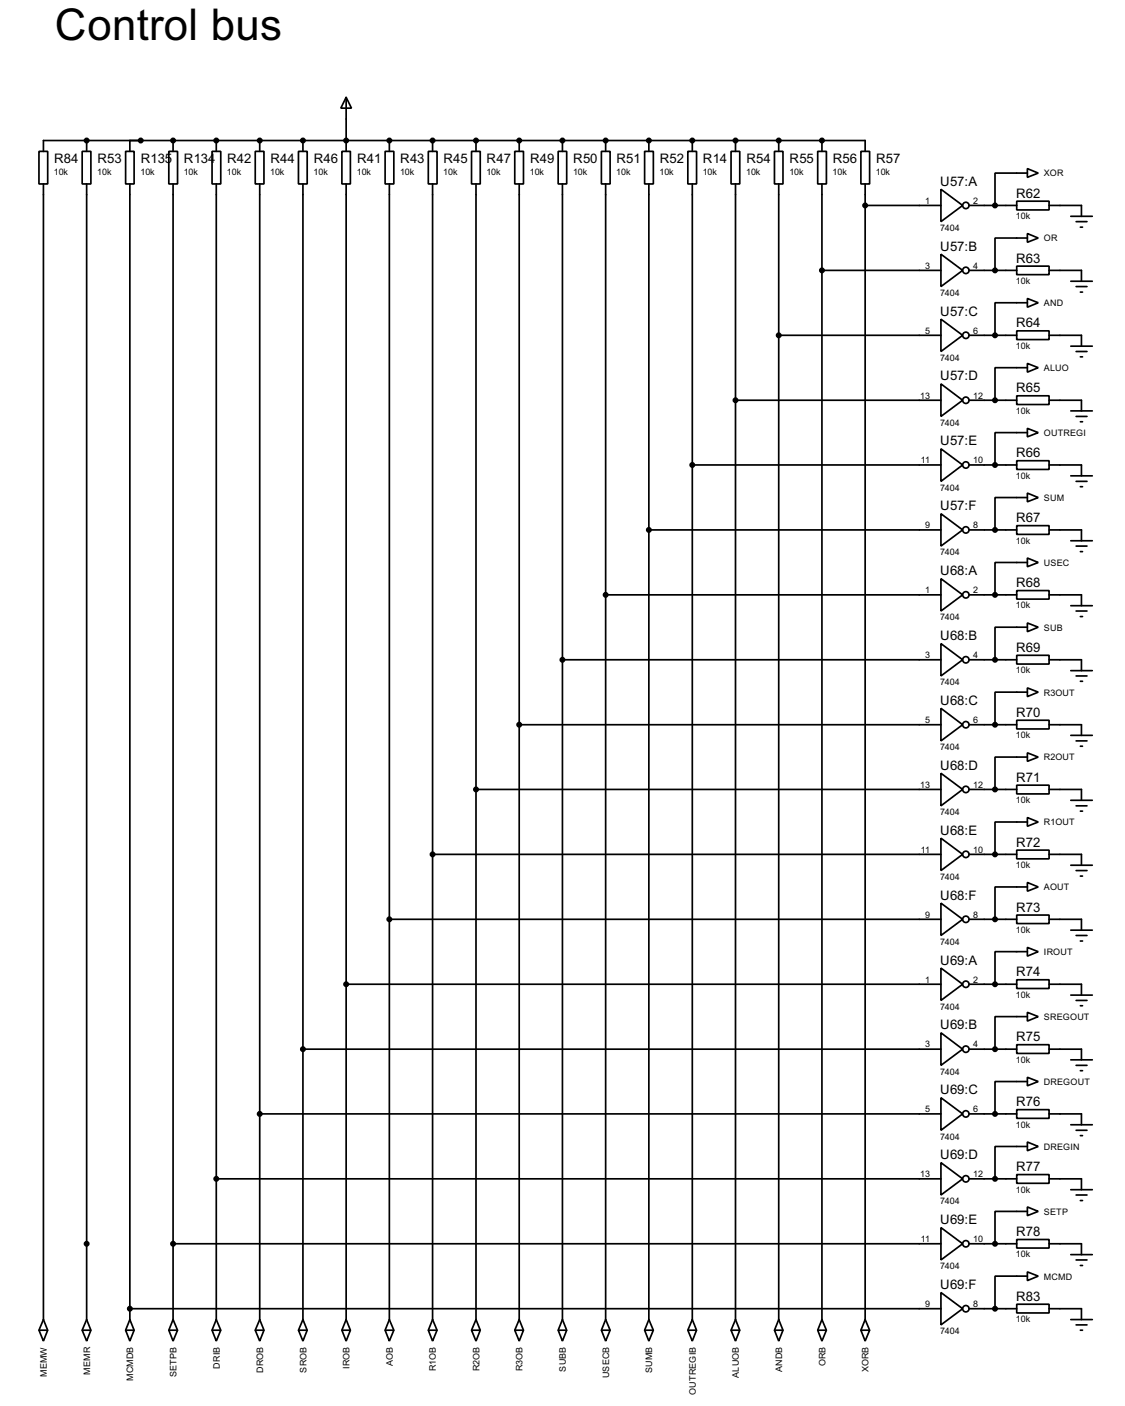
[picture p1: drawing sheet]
<svg xmlns="http://www.w3.org/2000/svg" width="264mm" height="330mm" viewBox="0 0 264 330" stroke-linecap="round" stroke-linejoin="round" font-family="sans-serif">
<g fill="none" stroke="#000" stroke-width=".4">
<path d="M9.2 35.6h2v7.6h-2zM10.2 35.6v-2.6h193v2.6M19.3 35.6h2.1v7.6h-2.1zM20.4 33v2.6M29.5 35.6h2v7.6h-2zM30.5 33v2.6M39.7 35.6h2v7.6h-2zM40.7 33v2.6M49.8 35.6h2.1v7.6h-2.1zM50.8 33v2.6M60 35.6h2v7.6h-2zM61 33v2.6"/>
<path d="M70.1 35.6h2.1v7.6h-2.1zM71.2 33v2.6M80.3 35.6h2v7.6h-2zM81.3 22.9l1.3 2.5h-2.5zM81.3 22.9v12.7M90.5 35.6h2v7.6h-2zM91.5 33v2.6M100.6 35.6h2.1v7.6h-2.1zM101.6 33v2.6M110.8 35.6h2v7.6h-2zM111.8 33v2.6M120.9 35.6h2.1v7.6h-2.1z"/>
<path d="M122 33v2.6M131.1 35.6h2v7.6h-2zM132.1 33v2.6M141.3 35.6h2v7.6h-2zM142.3 33v2.6M151.4 35.6h2.1v7.6h-2.1zM152.4 33v2.6M161.6 35.6h2v7.6h-2zM162.6 33v2.6M171.7 35.6h2.1v7.6h-2.1zM172.8 33v2.6M181.9 35.6h2v7.6h-2z"/>
<path d="M182.9 33v2.6M192.1 35.6h2v7.6h-2zM193.1 33v2.6M202.2 35.6h2.1v7.6h-2.1zM241.3 39.6l2.6 1.1-2.6 1zM10.2 43.2v266.7M20.4 43.2v266.7M30.5 43.2v266.7M40.7 43.2v266.7M50.8 43.2v266.7M61 43.2v266.7M71.2 43.2v266.7"/>
<path d="M81.3 43.2v266.7M91.5 43.2v266.7M101.6 43.2v266.7M111.8 43.2v266.7M122 43.2v266.7M132.1 43.2v266.7M142.3 43.2v266.7M152.4 43.2v266.7M162.6 43.2v266.7M172.8 43.2v266.7M182.9 43.2v266.7M193.1 43.2v266.7"/>
<path d="M203.2 48.3h17.8M203.2 43.2v266.7M221 44.5l5.1 3.8-5.1 3.8zM221 59.7l5.1 3.8-5.1 3.8zM227.6 48.3h11.2M238.8 47.3h7.6v2h-7.6zM241.3 54.9l2.6 1-2.6 1zM241.3 40.7h-7.6v7.6M241.3 55.9h-7.6v7.6M246.4 48.3h7.6v2.5M251.5 50.8h5.1M252.8 52.1h2.5"/>
<path d="M253.8 53.4h.5M182.9 78.8h38.1M193.1 63.5h27.9M221 75l5.1 3.8-5.1 3.8zM227.6 63.5h11.2M227.6 78.8h11.2M238.8 62.5h7.6v2h-7.6zM238.8 77.7h7.6v2.1h-7.6zM241.3 70.1l2.6 1-2.6 1.1zM241.3 71.1h-7.6v7.7M246.4 63.5h7.6v2.6M246.4 78.8h7.6v2.5"/>
<path d="M251.5 66.1h5.1M252.8 67.3h2.5M253.8 68.6h.5M172.8 94h48.2M221 90.2l5.1 3.8-5.1 3.8zM227.6 94h11.2M238.8 93h7.6v2h-7.6zM241.3 85.4l2.6 1-2.6 1zM241.3 86.4h-7.6v7.6M246.4 94h7.6v2.5M251.5 81.3h5.1M251.5 96.5h5.1"/>
<path d="M252.8 82.6h2.5M252.8 97.8h2.5M253.8 83.8h.5M253.8 99.1h.5M162.6 109.2h58.4M221 105.4l5.1 3.8-5.1 3.9zM227.6 109.2h11.2M238.8 108.2h7.6v2.1h-7.6zM241.3 115.8l2.6 1.1-2.6 1zM241.3 100.6l2.6 1-2.6 1zM241.3 116.9h-7.6v7.6M241.3 101.6h-7.6v7.6"/>
<path d="M246.4 109.2h7.6v2.6M251.5 111.8h5.1M252.8 113.1h2.5M253.8 114.3h.5M142.3 139.7h78.7M152.4 124.5h68.6M221 120.7l5.1 3.8-5.1 3.8zM221 135.9l5.1 3.8-5.1 3.8zM227.6 124.5h11.2M227.6 139.7h11.2M238.8 123.5h7.6v2h-7.6zM238.8 138.7h7.6v2h-7.6z"/>
<path d="M241.3 131.1l2.6 1-2.6 1zM241.3 132.1h-7.6v7.6M246.4 124.5h7.6v2.5M246.4 139.7h7.6v2.6M251.5 127h5.1M252.8 128.3h2.5M253.8 129.6h.5M132.1 155h88.9M221 151.2l5.1 3.8-5.1 3.8zM227.6 155h11.2M238.8 153.9h7.6v2.1h-7.6zM241.3 146.3l2.6 1-2.6 1.1z"/>
<path d="M241.3 147.3h-7.6v7.7M246.4 155h7.6v2.5M251.5 142.3h5.1M251.5 157.5h5.1M252.8 143.5h2.5M252.8 158.8h2.5M253.8 144.8h.5M122 170.2h99M221 166.4l5.1 3.8-5.1 3.8zM227.6 170.2h11.2M238.8 169.2h7.6v2h-7.6zM241.3 161.6l2.6 1-2.6 1z"/>
<path d="M241.3 176.8l2.6 1-2.6 1zM241.3 162.6h-7.6v7.6M241.3 177.8h-7.6v7.6M246.4 170.2h7.6v2.5M251.5 172.7h5.1M252.8 174h2.5M253.8 160h.5M253.8 175.3h.5M111.8 185.4h109.2M221 181.6l5.1 3.8-5.1 3.9zM221 196.9l5.1 3.8-5.1 3.8zM227.6 185.4h11.2"/>
<path d="M238.8 184.4h7.6v2.1h-7.6zM238.8 199.7h7.6v2h-7.6zM241.3 192l2.6 1.1-2.6 1zM241.3 193.1h-7.6v7.6M246.4 185.4h7.6v2.6M251.5 188h5.1M252.8 189.3h2.5M253.8 190.5h.5M91.5 215.9h129.5M101.6 200.7h119.4M221 212.1l5.1 3.8-5.1 3.8zM227.6 200.7h11.2"/>
<path d="M227.6 215.9h11.2M238.8 214.9h7.6v2h-7.6zM241.3 207.3l2.6 1-2.6 1zM241.3 208.3h-7.6v7.6M246.4 200.7h7.6v2.5M246.4 215.9h7.6v2.6M251.5 203.2h5.1M251.5 218.5h5.1M252.8 204.5h2.5M252.8 219.7h2.5M253.8 205.8h.5M81.3 231.2h139.7"/>
<path d="M221 227.4l5.1 3.8-5.1 3.8zM227.6 231.2h11.2M238.8 230.1h7.6v2.1h-7.6zM241.3 222.5l2.6 1-2.6 1.1zM241.3 237.8l2.6 1-2.6 1zM241.3 223.5h-7.6v7.7M241.3 238.8h-7.6v7.6M246.4 231.2h7.6v2.5M251.5 233.7h5.1M252.8 235h2.5M253.8 221h.5M253.8 236.2h.5"/>
<path d="M71.2 246.4h149.8M221 242.6l5.1 3.8-5.1 3.8zM221 257.8l5.1 3.8-5.1 3.9zM227.6 246.4h11.2M238.8 245.4h7.6v2h-7.6zM241.3 253l2.6 1-2.6 1zM241.3 254h-7.6v7.6M246.4 246.4h7.6v2.5M251.5 248.9h5.1M252.8 250.2h2.5M253.8 251.5h.5M50.8 276.9h170.2"/>
<path d="M61 261.6h160M221 273.1l5.1 3.8-5.1 3.8zM227.6 261.6h11.2M227.6 276.9h11.2M238.8 260.6h7.6v2.1h-7.6zM238.8 275.9h7.6v2h-7.6zM241.3 268.2l2.6 1.1-2.6 1zM241.3 269.3h-7.6v7.6M246.4 261.6h7.6v2.6M246.4 276.9h7.6v2.5M251.5 264.2h5.1M251.5 279.4h5.1"/>
<path d="M252.8 265.5h2.5M253.8 266.7h.5M40.7 292.1h180.3M221 288.3l5.1 3.8-5.1 3.8zM227.6 292.1h11.2M238.8 291.1h7.6v2h-7.6zM241.3 283.5l2.6 1-2.6 1zM241.3 298.7l2.6 1-2.6 1.1zM241.3 284.5h-7.6v7.6M241.3 299.7h-7.6v7.7M246.4 292.1h7.6v2.6M251.5 294.7h5.1"/>
<path d="M252.8 280.7h2.5M252.8 295.9h2.5M253.8 282h.5M253.8 297.2h.5M9.2 312.4h2l-1 2.6zM10.2 309.9l1 2.5M10.2 309.9l-1 2.5M19.3 312.4h2.1l-1 2.6zM20.4 309.9l1 2.5M20.4 309.9l-1.1 2.5M29.5 312.4h2l-1 2.6zM30.5 307.4h190.5"/>
<path d="M30.5 309.9l1 2.5M30.5 309.9l-1 2.5M39.7 312.4h2l-1 2.6zM40.7 309.9l1 2.5M40.7 309.9l-1 2.5M49.8 312.4h2.1l-1.1 2.6zM50.8 309.9l-1 2.5M50.8 309.9l1.1 2.5M60 312.4h2l-1 2.6zM61 309.9l-1 2.5M61 309.9l1 2.5M70.1 312.4h2.1l-1 2.6z"/>
<path d="M71.2 309.9l-1.1 2.5M71.2 309.9l1 2.5M80.3 312.4h2l-1 2.6zM81.3 309.9l-1 2.5M81.3 309.9l1 2.5M90.5 312.4h2l-1 2.6zM91.5 309.9l-1 2.5M91.5 309.9l1 2.5M100.6 312.4h2.1l-1.1 2.6zM101.6 309.9l-1 2.5M101.6 309.9l1.1 2.5M110.8 312.4h2l-1 2.6z"/>
<path d="M111.8 309.9l-1 2.5M111.8 309.9l1 2.5M120.9 312.4h2.1l-1 2.6zM122 309.9l-1.1 2.5M122 309.9l1 2.5M131.1 312.4h2l-1 2.6zM132.1 309.9l-1 2.5M132.1 309.9l1 2.5M141.3 312.4h2l-1 2.6zM142.3 309.9l-1 2.5M142.3 309.9l1 2.5M151.4 312.4h2.1l-1.1 2.6z"/>
<path d="M152.4 309.9l-1 2.5M152.4 309.9l1.1 2.5M161.6 312.4h2l-1 2.6zM162.6 309.9l1 2.5M162.6 309.9l-1 2.5M171.7 312.4h2.1l-1 2.6zM172.8 309.9l-1.1 2.5M172.8 309.9l1 2.5M181.9 312.4h2l-1 2.6zM182.9 309.9l-1 2.5M182.9 309.9l1 2.5M192.1 312.4h2l-1 2.6z"/>
<path d="M193.1 309.9l-1 2.5M193.1 309.9l1 2.5M202.2 312.4h2.1l-1.1 2.6zM203.2 309.9l-1 2.5M203.2 309.9l1.1 2.5M221 303.6l5.1 3.8-5.1 3.8zM227.6 307.4h11.2M238.8 306.3h7.6v2.1h-7.6zM246.4 307.4h7.6v2.5M251.5 309.9h5.1M252.8 311.2h2.5M253.8 312.4h.5"/>
<circle cx="226.8" cy="48.3" r=".75"/>
<circle cx="226.8" cy="63.5" r=".75"/>
<circle cx="226.8" cy="78.8" r=".75"/>
<circle cx="226.8" cy="94" r=".75"/>
<circle cx="226.8" cy="109.2" r=".75"/>
<circle cx="226.8" cy="124.5" r=".75"/>
<circle cx="226.8" cy="139.7" r=".75"/>
<circle cx="226.8" cy="155" r=".75"/>
<circle cx="226.8" cy="170.2" r=".75"/>
<circle cx="226.8" cy="185.4" r=".75"/>
<circle cx="226.8" cy="200.7" r=".75"/>
<circle cx="226.8" cy="215.9" r=".75"/>
<circle cx="226.8" cy="231.2" r=".75"/>
<circle cx="226.8" cy="246.4" r=".75"/>
<circle cx="226.8" cy="261.6" r=".75"/>
<circle cx="226.8" cy="276.9" r=".75"/>
<circle cx="226.8" cy="292.1" r=".75"/>
<circle cx="226.8" cy="307.4" r=".75"/>
</g>
<g fill="#000">
<circle cx="20.4" cy="33" r=".2"/>
<circle cx="40.7" cy="33" r=".2"/>
<circle cx="50.8" cy="33" r=".2"/>
<circle cx="61" cy="33" r=".2"/>
<circle cx="71.2" cy="33" r=".2"/>
<circle cx="81.3" cy="33" r=".2"/>
<circle cx="91.5" cy="33" r=".2"/>
<circle cx="101.6" cy="33" r=".2"/>
<circle cx="111.8" cy="33" r=".2"/>
<circle cx="122" cy="33" r=".2"/>
<circle cx="132.1" cy="33" r=".2"/>
<circle cx="142.3" cy="33" r=".2"/>
<circle cx="152.4" cy="33" r=".2"/>
<circle cx="162.6" cy="33" r=".2"/>
<circle cx="172.8" cy="33" r=".2"/>
<circle cx="182.9" cy="33" r=".2"/>
<circle cx="193.1" cy="33" r=".2"/>
</g>
<g fill="#000" stroke="#000" stroke-width=".4">
<circle cx="20.3" cy="33" r=".5"/>
<circle cx="33" cy="33" r=".5"/>
<circle cx="40.6" cy="33" r=".5"/>
<circle cx="50.8" cy="33" r=".5"/>
<circle cx="61" cy="33" r=".5"/>
<circle cx="71.1" cy="33" r=".5"/>
<circle cx="81.3" cy="33" r=".5"/>
<circle cx="91.4" cy="33" r=".5"/>
<circle cx="101.6" cy="33" r=".5"/>
<circle cx="111.8" cy="33" r=".5"/>
<circle cx="121.9" cy="33" r=".5"/>
<circle cx="132.1" cy="33" r=".5"/>
<circle cx="142.2" cy="33" r=".5"/>
<circle cx="152.4" cy="33" r=".5"/>
<circle cx="162.6" cy="33" r=".5"/>
<circle cx="172.7" cy="33" r=".5"/>
<circle cx="182.9" cy="33" r=".5"/>
<circle cx="193" cy="33" r=".5"/>
<circle cx="203.2" cy="48.3" r=".5"/>
<circle cx="233.7" cy="48.3" r=".5"/>
<circle cx="182.9" cy="78.8" r=".5"/>
<circle cx="193" cy="63.5" r=".5"/>
<circle cx="233.7" cy="78.8" r=".5"/>
<circle cx="233.7" cy="63.5" r=".5"/>
<circle cx="172.7" cy="94" r=".5"/>
<circle cx="233.7" cy="94" r=".5"/>
<circle cx="162.6" cy="109.2" r=".5"/>
<circle cx="233.7" cy="109.2" r=".5"/>
<circle cx="142.2" cy="139.7" r=".5"/>
<circle cx="152.4" cy="124.5" r=".5"/>
<circle cx="233.7" cy="139.7" r=".5"/>
<circle cx="233.7" cy="124.5" r=".5"/>
<circle cx="132.1" cy="155" r=".5"/>
<circle cx="233.7" cy="155" r=".5"/>
<circle cx="121.9" cy="170.2" r=".5"/>
<circle cx="233.7" cy="170.2" r=".5"/>
<circle cx="111.8" cy="185.4" r=".5"/>
<circle cx="233.7" cy="185.4" r=".5"/>
<circle cx="91.4" cy="215.9" r=".5"/>
<circle cx="101.6" cy="200.7" r=".5"/>
<circle cx="233.7" cy="215.9" r=".5"/>
<circle cx="233.7" cy="200.7" r=".5"/>
<circle cx="81.3" cy="231.2" r=".5"/>
<circle cx="233.7" cy="231.2" r=".5"/>
<circle cx="71.1" cy="246.4" r=".5"/>
<circle cx="233.7" cy="246.4" r=".5"/>
<circle cx="50.8" cy="276.9" r=".5"/>
<circle cx="61" cy="261.6" r=".5"/>
<circle cx="233.7" cy="276.9" r=".5"/>
<circle cx="233.7" cy="261.6" r=".5"/>
<circle cx="20.3" cy="292.1" r=".5"/>
<circle cx="40.6" cy="292.1" r=".5"/>
<circle cx="233.7" cy="292.1" r=".5"/>
<circle cx="30.5" cy="307.4" r=".5"/>
<circle cx="233.7" cy="307.4" r=".5"/>
</g>
<text font-size="11.5" x="12.9" y="9.4">Control bus</text>
<g font-size="3.5">
<text x="12.7" y="38.2">R84</text>
<text x="22.9" y="38.2">R53</text>
<text x="33.1" y="38.2">R135</text>
<text x="43.2" y="38.2">R134</text>
<text x="53.4" y="38.2">R42</text>
<text x="63.5" y="38.2">R44</text>
<text x="73.7" y="38.2">R46</text>
<text x="83.9" y="38.2">R41</text>
<text x="94" y="38.2">R43</text>
<text x="104.2" y="38.2">R45</text>
<text x="114.3" y="38.2">R47</text>
<text x="124.5" y="38.2">R49</text>
<text x="134.7" y="38.2">R50</text>
<text x="144.8" y="38.2">R51</text>
<text x="155" y="38.2">R52</text>
<text x="165.1" y="38.2">R14</text>
<text x="175.3" y="38.2">R54</text>
<text x="185.5" y="38.2">R55</text>
<text x="195.6" y="38.2">R56</text>
<text x="205.8" y="38.2">R57</text>
<text x="220.9" y="43.7">U57:A</text>
<text x="238.7" y="46.5">R62</text>
<text x="220.9" y="58.9">U57:B</text>
<text x="238.7" y="61.7">R63</text>
<text x="220.9" y="74.1">U57:C</text>
<text x="238.7" y="76.9">R64</text>
<text x="220.9" y="89.4">U57:D</text>
<text x="238.7" y="92.2">R65</text>
<text x="220.9" y="104.6">U57:E</text>
<text x="238.7" y="107.4">R66</text>
<text x="220.9" y="119.9">U57:F</text>
<text x="238.7" y="122.7">R67</text>
<text x="220.9" y="135.1">U68:A</text>
<text x="238.7" y="137.9">R68</text>
<text x="220.9" y="150.4">U68:B</text>
<text x="238.7" y="153.1">R69</text>
<text x="220.9" y="165.6">U68:C</text>
<text x="238.7" y="168.4">R70</text>
<text x="220.9" y="180.8">U68:D</text>
<text x="238.7" y="183.6">R71</text>
<text x="220.9" y="196.1">U68:E</text>
<text x="238.7" y="198.9">R72</text>
<text x="220.9" y="211.3">U68:F</text>
<text x="238.7" y="214.1">R73</text>
<text x="220.9" y="226.6">U69:A</text>
<text x="238.7" y="229.3">R74</text>
<text x="220.9" y="241.8">U69:B</text>
<text x="238.7" y="244.6">R75</text>
<text x="220.9" y="257">U69:C</text>
<text x="238.7" y="259.8">R76</text>
<text x="220.9" y="272.3">U69:D</text>
<text x="238.7" y="275.1">R77</text>
<text x="220.9" y="287.5">U69:E</text>
<text x="238.7" y="290.3">R78</text>
<text x="220.9" y="302.8">U69:F</text>
<text x="238.7" y="305.5">R83</text>
</g>
<g font-size="2.4">
<text x="12.7" y="41.2">10k</text>
<text x="22.9" y="41.2">10k</text>
<text x="33" y="41.2">10k</text>
<text x="43.2" y="41.2">10k</text>
<text x="53.3" y="41.2">10k</text>
<text x="63.5" y="41.2">10k</text>
<text x="73.7" y="41.2">10k</text>
<text x="83.8" y="41.2">10k</text>
<text x="94" y="41.2">10k</text>
<text x="104.1" y="41.2">10k</text>
<text x="114.3" y="41.2">10k</text>
<text x="124.5" y="41.2">10k</text>
<text x="134.6" y="41.2">10k</text>
<text x="144.8" y="41.2">10k</text>
<text x="154.9" y="41.2">10k</text>
<text x="165.1" y="41.2">10k</text>
<text x="175.3" y="41.2">10k</text>
<text x="185.4" y="41.2">10k</text>
<text x="195.6" y="41.2">10k</text>
<text x="205.7" y="41.2">10k</text>
<text x="245.2" y="41.5">XOR</text>
<text x="217.3" y="47.9">1</text>
<text x="228.6" y="47.9">2</text>
<text x="238.6" y="51.5">10k</text>
<text x="220.8" y="54.3">7404</text>
<text x="245.2" y="56.7">OR</text>
<text x="217.3" y="63.1">3</text>
<text x="228.6" y="63.1">4</text>
<text x="220.8" y="69.5">7404</text>
<text x="238.6" y="66.7">10k</text>
<text x="245.2" y="71.9">AND</text>
<text x="217.3" y="78.3">5</text>
<text x="228.6" y="78.3">6</text>
<text x="238.6" y="81.9">10k</text>
<text x="220.8" y="84.7">7404</text>
<text x="245.2" y="87.1">ALUO</text>
<text x="216.2" y="93.6">13</text>
<text x="228.6" y="93.6">12</text>
<text x="220.8" y="100">7404</text>
<text x="238.6" y="97.2">10k</text>
<text x="245.2" y="102.4">OUTREGI</text>
<text x="216.3" y="108.8">11</text>
<text x="228.6" y="108.8">10</text>
<text x="238.6" y="112.5">10k</text>
<text x="220.8" y="115.3">7404</text>
<text x="245.2" y="117.7">SUM</text>
<text x="217.3" y="124.1">9</text>
<text x="228.6" y="124.1">8</text>
<text x="220.8" y="130.5">7404</text>
<text x="238.6" y="127.7">10k</text>
<text x="245.2" y="132.9">USEC</text>
<text x="217.3" y="139.3">1</text>
<text x="228.6" y="139.3">2</text>
<text x="238.6" y="142.9">10k</text>
<text x="220.8" y="145.7">7404</text>
<text x="245.2" y="148.1">SUB</text>
<text x="217.3" y="154.6">3</text>
<text x="228.6" y="154.6">4</text>
<text x="220.8" y="161">7404</text>
<text x="238.6" y="158.2">10k</text>
<text x="245.2" y="163.4">R3OUT</text>
<text x="217.3" y="169.8">5</text>
<text x="228.6" y="169.8">6</text>
<text x="238.6" y="173.4">10k</text>
<text x="220.8" y="176.2">7404</text>
<text x="245.2" y="178.6">R2OUT</text>
<text x="216.2" y="185">13</text>
<text x="228.6" y="185">12</text>
<text x="220.8" y="191.5">7404</text>
<text x="238.6" y="188.7">10k</text>
<text x="245.2" y="193.9">R1OUT</text>
<text x="216.3" y="200.3">11</text>
<text x="228.6" y="200.3">10</text>
<text x="238.6" y="203.9">10k</text>
<text x="220.8" y="206.7">7404</text>
<text x="245.2" y="209.1">AOUT</text>
<text x="217.3" y="215.5">9</text>
<text x="228.6" y="215.5">8</text>
<text x="220.8" y="221.9">7404</text>
<text x="238.6" y="219.1">10k</text>
<text x="245.2" y="224.3">IROUT</text>
<text x="217.3" y="230.8">1</text>
<text x="228.6" y="230.8">2</text>
<text x="220.8" y="237.2">7404</text>
<text x="238.6" y="234.4">10k</text>
<text x="245.2" y="239.6">SREGOUT</text>
<text x="217.3" y="246">3</text>
<text x="228.6" y="246">4</text>
<text x="238.6" y="249.6">10k</text>
<text x="220.8" y="252.4">7404</text>
<text x="245.2" y="254.8">DREGOUT</text>
<text x="217.3" y="261.2">5</text>
<text x="228.6" y="261.2">6</text>
<text x="220.8" y="267.7">7404</text>
<text x="238.6" y="264.9">10k</text>
<text x="245.2" y="270.1">DREGIN</text>
<text x="216.2" y="276.5">13</text>
<text x="228.6" y="276.5">12</text>
<text x="238.6" y="280.1">10k</text>
<text x="220.8" y="282.9">7404</text>
<text x="245.2" y="285.3">SETP</text>
<text x="216.3" y="291.7">11</text>
<text x="228.6" y="291.7">10</text>
<text x="220.8" y="298.1">7404</text>
<text x="238.6" y="295.3">10k</text>
<text x="245.2" y="300.5">MCMD</text>
<text x="217.3" y="307">9</text>
<text x="228.6" y="307">8</text>
<text x="238.6" y="310.6">10k</text>
<text x="220.8" y="313.4">7404</text>
<text x="11" y="323.4" transform="rotate(-90 11 323.4)">MEMW</text>
<text x="21.2" y="322.8" transform="rotate(-90 21.2 322.8)">MEMR</text>
<text x="41.4" y="323.4" transform="rotate(-90 41.4 323.4)">SETPB</text>
<text x="51.6" y="321.4" transform="rotate(-90 51.6 321.4)">DRIB</text>
<text x="61.8" y="322.5" transform="rotate(-90 61.8 322.5)">DROB</text>
<text x="72" y="322.4" transform="rotate(-90 72 322.4)">SROB</text>
<text x="82.1" y="321.6" transform="rotate(-90 82.1 321.6)">IROB</text>
<text x="92.2" y="320.8" transform="rotate(-90 92.2 320.8)">AOB</text>
<text x="102.4" y="322.1" transform="rotate(-90 102.4 322.1)">R1OB</text>
<text x="112.6" y="322.1" transform="rotate(-90 112.6 322.1)">R2OB</text>
<text x="122.8" y="322.1" transform="rotate(-90 122.8 322.1)">R3OB</text>
<text x="132.9" y="322.1" transform="rotate(-90 132.9 322.1)">SUBB</text>
<text x="143.1" y="323.7" transform="rotate(-90 143.1 323.7)">USECB</text>
<text x="153.2" y="322.5" transform="rotate(-90 153.2 322.5)">SUMB</text>
<text x="173.6" y="323.6" transform="rotate(-90 173.6 323.6)">ALUOB</text>
<text x="183.7" y="322.2" transform="rotate(-90 183.7 322.2)">ANDB</text>
<text x="193.9" y="320.9" transform="rotate(-90 193.9 320.9)">ORB</text>
<text x="204" y="322.3" transform="rotate(-90 204 322.3)">XORB</text>
<text x="31.3" y="324.4" transform="rotate(-90 31.3 324.4)">MCMDB</text>
<text x="163.4" y="327.6" transform="rotate(-90 163.4 327.6)">OUTREGIB</text>
</g>
</svg>
